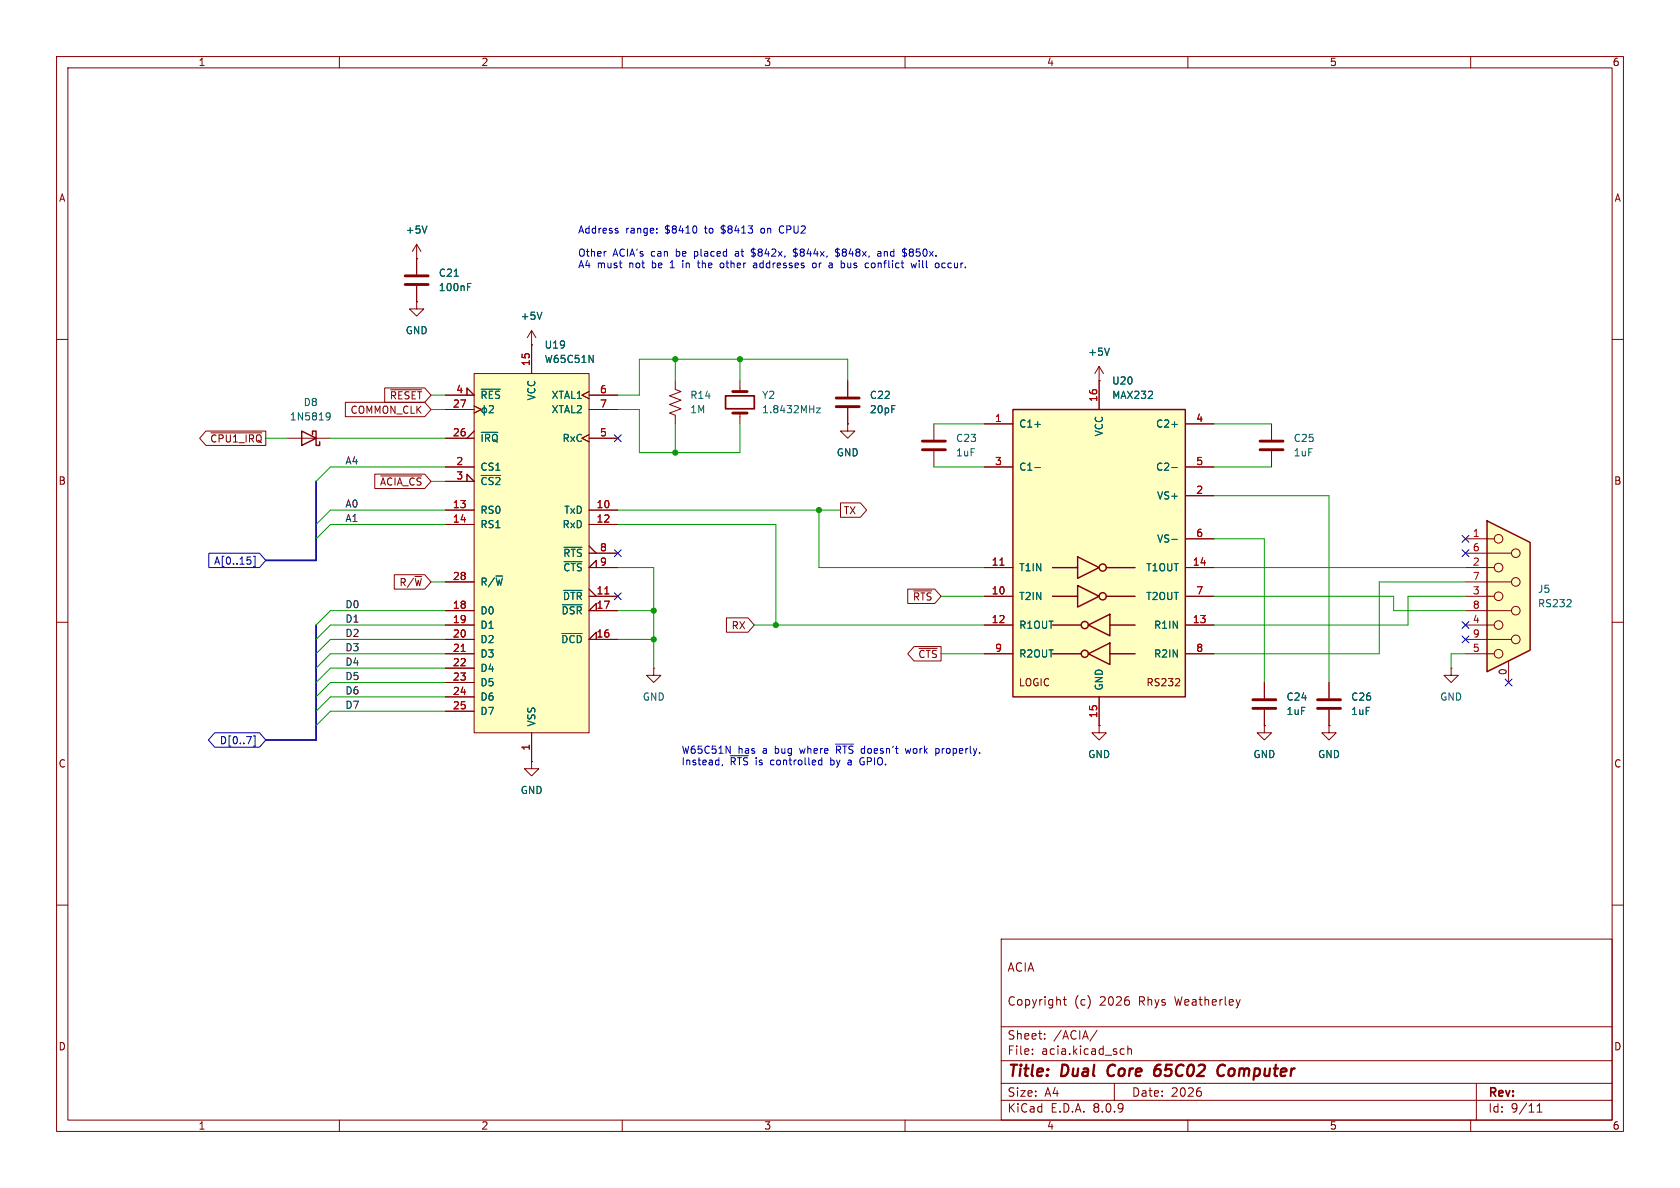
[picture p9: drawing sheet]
<svg xmlns="http://www.w3.org/2000/svg" width="297mm" height="210mm" viewBox="0 0 297 210" stroke-linecap="round" stroke-linejoin="round" font-family="sans-serif">
<g fill="none" stroke="#840000" stroke-width=".18">
<path d="M10 10h277v190h-277zM12 12h273v186h-273zM60 10v2M110 10v2M160 10v2M210 10v2M260 10v2M73.7 45.7h.1M73.7 53.3v1.3h1.2l-1.2 1.3-1.3-1.3h1.3M73.7 53.3h.1M73.7 43.2v5.3M73.7 50.5v2.8"/>
<path d="M73.7 43.2l-.8 1.3M73.7 43.2l.7 1.3M94 58.4l-.8 1.3M94 58.4v2.6M94 58.4l.7 1.3M10 60h2M50.8 77.5h7.6M94 61h.1M149.9 74.9v1.3h1.2l-1.2 1.3-1.3-1.3h1.3M149.9 74.9h.1M165.1 74.9v2.8M165.1 79.8v2.8"/>
<path d="M285 60h2M10 110h2M256.5 118.1v1.3h1.3l-1.3 1.3-1.2-1.3h1.2M256.5 118.1h.1M285 110h2M94 134.6v1.3h1.2l-1.2 1.3-1.3-1.3h1.3M94 134.6h.1M194.3 128.3v1.2h1.3l-1.3 1.3-1.3-1.3h1.3M194.3 128.3h.1M223.5 128.3v1.2h1.3l-1.3 1.3-1.3-1.3h1.3M223.5 128.3h.1M234.9 128.3v1.2h1.3l-1.3 1.3-1.2-1.3h1.2"/>
<path d="M234.9 128.3h.1M234.9 120.7v2.7M234.9 125.5v2.8M10 160h2M177 166h108v32h-108zM188 176.7h.5M188.2 176.2v1.3l.3 .2M285 160h2M60 198v2M110 198v2M160 198v2M177 194.5h108"/>
<path d="M177 191.5h108M177 187.5h108M177 181.5h108M182.5 186.3v.1M182.5 185.5v.1M184.7 183.6v.1M184.7 182.8v.1M194 182.1l-1.3 2M197 191.5v3M198.3 185.4l.4 .1M198.7 186.3l-.4 .1M199.4 185.5l.2-.1 .4 .1v.9"/>
<path d="M199.4 184.9v1.5M210 198v2M212.2 192.9l.2 .3-.2 .5M260 198v2M261 191.5v6.5M271.7 196.6h.9M271.7 195.5l.5-.4v1.5"/>
</g>
<path d="M196.1 188.5a1.27 1.27 0 0 0 0 1.6M205.1 189.1a.66 .66 0 0 0-1 .3M205.2 188.2a.91 .91 0 0 0-1.1 .9l-.1 .7 .2 .3a.66 .66 0 0 0 .8-.1M216.6 188.4a.88 .88 0 0 0-1 0 .88 .88 0 0 0-.4 1 .69 .69 0 0 0 .3 .7 .69 .69 0 0 0 .9-.1" fill="none" stroke="#840000" stroke-width=".4"/>
<path d="M71.6 50.3h4.1M71.6 48.8h4.1M163.1 79.5h4M163.1 78h4M232.9 125.2h4.1M232.9 123.7h4.1" fill="none" stroke="#840000" stroke-width=".51"/>
<path d="M75.5 39.9l-.4 1.3M80.3 48.8h.7M82.7 50.7h.4M82.7 50.1h.6M95.8 55.2l-.4 1.3M57.8 73h.3l.2 .1a.84 .84 0 0 1-.3 1.1h-.2M58.4 73.5l-.3 .3-.3-.1" fill="none" stroke="#006464" stroke-width=".18"/>
<path d="M53.3 76.2l2.6 1.3-2.6 1.2zM55.2 76.8v-.6h.7v2.5h.6v-.6" fill="none" stroke="#840000" stroke-width=".25"/>
<path d="M179.1 72.4h30.4v50.8h-30.4z" fill="#ffffc2"/>
<g fill="none" stroke="#840000" stroke-width=".25">
<path d="M179.1 72.4h30.4v50.8h-30.4zM190.5 98.4l3.8 1.9-3.8 1.9zM186.1 105.4h4.4M186.1 100.3h4.4M186.1 115.6h5M186.1 110.5h5M190.5 103.5l3.8 1.9-3.8 1.9zM192.4 115.6l3.8-1.9v3.8zM192.4 110.5l3.8-1.9v3.8zM195.6 105.4h5.1M195.6 100.3h5.1M196.2 115.6h4.5"/>
<path d="M196.2 110.5h4.5"/>
<circle cx="191.8" cy="110.5" r=".63"/>
<circle cx="191.8" cy="115.6" r=".63"/>
<circle cx="194.9" cy="105.4" r=".63"/>
<circle cx="194.9" cy="100.3" r=".63"/>
</g>
<g fill="none" stroke="#840000" stroke-width=".18">
<path d="M174 74.9h5.1M194.3 67.3h.1M194.3 64.8v7.6M194.3 64.8l-.8 1.2M194.3 64.8l.8 1.2M209.5 74.9h5.1M174 82.6h5.1M209.5 87.6h5.1M209.5 82.6h5.1M209.5 95.3h5.1M174 105.4h5.1M174 100.3h5.1"/>
<path d="M174 110.5h5.1M174 115.6h5.1M209.5 105.4h5.1M209.5 100.3h5.1M209.5 110.5h5.1M209.5 115.6h5.1M194.3 123.2v5.1M207.8 121.2h.8M208.5 120.1v.4"/>
</g>
<path d="M183 75h.9M196.1 61.5l-.4 1.3M207.2 75h.9M183 82.6h.9M207.2 82.6h.9M207.2 95.3h.9" fill="none" stroke="#006464" stroke-width=".18"/>
<path d="M176.8 99.9h.7" fill="none" stroke="#a90000" stroke-width=".18"/>
<path d="M83.8 66h20.3v63.5h-20.3z" fill="#ffffc2"/>
<g fill="none" stroke="#840000" stroke-width=".18">
<path d="M78.7 69.9h5.1l-1.3-1.3v1.3M78.7 77.5h5.1M78.7 72.4h5.1M83.8 66h20.3v63.5h-20.3zM83.8 71.8l1.3 .6-1.3 .6M83.8 76.2l-1.3 1.3M94 61v5M104.1 76.8l-1.2 .7 1.2 .6M104.1 69.2l-1.2 .7 1.2 .6M104.1 77.5h5.1M104.1 72.4h5.1M104.1 69.9h5.1"/>
<path d="M119.4 67.3v1.5l1 .4-2 .8 2 .7-2 .8 2 .8-2 .7 1 .4v1.5M130.8 67.3v1.9M130.8 73v1.9M149.9 67.3v2.8M149.9 72.1v2.8M224.8 74.9v2.8M224.8 79.8v2.8M78.7 85.1h5.1l-1.3-1.3v1.3M78.7 90.2h5.1M78.7 92.7h5.1M78.7 82.6h5.1M104.1 90.2h5.1"/>
<path d="M104.1 92.7h5.1M104.1 97.8h5.1M104.1 96.5l1.3 1.3M78.7 113h5.1M78.7 108h5.1M78.7 110.5h5.1M78.7 115.6h5.1M78.7 118.1h5.1M78.7 102.9h5.1M104.1 105.4h5.1M104.1 104.1l1.3 1.3M105.4 113v-1.2l-1.3 1.2h5.1"/>
<path d="M105.4 108v-1.3l-1.3 1.3h5.1M105.4 100.3v-1.2l-1.3 1.2h5.1M78.7 120.7h5.1M78.7 123.2h5.1M78.7 125.7h5.1M94 129.5v5.1M223.5 120.7v2.7M223.5 125.5v2.8"/>
</g>
<g fill="none" stroke="#006464" stroke-width=".18">
<path d="M85.1 76.4h2.9M85.1 68.8h3.3M85.6 71.7v1.7M86.5 71.8l.5-.1 .2 .4-.8 .9h.8M104.1 62.8l.8 1.3v-1.3M144.3 72.1h.7l-.7 .9h.7M85.1 84h3.4M99.7 96.7h3.2M99.7 99.3h3.2M99.3 112h3.6M99.4 106.9h3.5M99.6 104.4h3.3"/>
<circle cx="85.6" cy="72.5" r=".44"/>
</g>
<path d="M81.5 115.2h.7M106.9 105h.7" fill="none" stroke="#a90000" stroke-width=".18"/>
<path d="M129.5 73h2.6M129.5 69.2h2.6M147.8 71.9h4.1M147.8 70.4h4.1M222.8 79.5h4M222.8 78h4M221.5 125.2h4.1M221.5 123.7h4.1" fill="none" stroke="#840000" stroke-width=".51"/>
<path d="M128.3 70h5v2.3h-5z" fill="none" stroke="#840000" stroke-width=".3"/>
<path d="M262.9 92.1l7.6 3.8v19l-7.6 3.8z" fill="#ffffc2"/>
<g fill="none" stroke="#840000" stroke-width=".18">
<path d="M73.7 53.3h.1M73.7 45.7h.1M73.7 45.7v2.8M73.7 50.5v2.8M36.4 76.2h10.6v2.5h-10.6l-1.1-1.2zM37.3 76.5h9M61.1 71.1h14l1.1 1.3-1.1 1.3h-14zM68 68.6h7.1l1.1 1.3-1.1 1.2h-7.1zM69.1 68.9h5.4M78.7 69.9h5.1l-1.3-1.3v1.3M78.7 77.5h5.1M78.7 72.4h5.1"/>
<path d="M83.8 71.8l1.3 .6-1.3 .6M83.8 76.2l-1.3 1.3M94 61h.1M94 61v5M104.1 76.8l-1.2 .7 1.2 .6M104.1 69.2l-1.2 .7 1.2 .6M104.1 77.5h5.1M104.1 72.4h5.1M104.1 69.9h5.1M149.9 74.9h.1M149.9 67.3v2.8M149.9 72.1v2.8"/>
<path d="M174 74.9h5.1M194.3 67.3h.1M194.3 67.3v5.1M209.5 74.9h5.1M66.3 83.8h8.8l1.1 1.3-1.1 1.3h-8.8zM67.3 84.1h7.2M78.7 85.1h5.1l-1.3-1.3v1.3M78.7 90.2h5.1M78.7 92.7h5.1M78.7 82.6h5.1M104.1 97.8h5.1M104.1 90.2h5.1"/>
<path d="M104.1 92.7h5.1M104.1 96.5l1.3 1.3M148.6 88.9h3.5l1.1 1.3-1.1 1.2h-3.5zM174 82.6h5.1M209.5 95.3h5.1M209.5 82.6h5.1M209.5 87.6h5.1M259.1 97.8h8.1M259.1 95.3h5.1M69.7 101.6h5.4l1.1 1.3-1.1 1.2h-5.4zM78.7 115.6h5.1M78.7 113h5.1"/>
<path d="M78.7 110.5h5.1M78.7 108h5.1M78.7 102.9h5.1M78.7 118.1h5.1M104.1 105.4h5.1M104.1 104.1l1.3 1.3M105.4 113v-1.2l-1.3 1.2h5.1M105.4 108v-1.3l-1.3 1.3h5.1M105.4 100.3v-1.2l-1.3 1.2h5.1M115.6 118.1v1.3h1.2l-1.2 1.3-1.3-1.3h1.3M115.6 118.1h.1M128.4 109.2h3.8l1.1 1.3-1.1 1.3h-3.8z"/>
<path d="M160.5 104.1h4.8l1.1 1.3-1.1 1.3h-4.8zM161.5 104.5h3.2M161.6 114.3h4.8v2.5h-4.8l-1.1-1.2zM162.5 114.6h3.2M174 115.6h5.1M174 110.5h5.1M174 105.4h5.1M174 100.3h5.1M209.5 115.6h5.1M209.5 110.5h5.1M209.5 105.4h5.1M209.5 100.3h5.1"/>
<path d="M259.1 115.6h5.1M259.1 113h8.1M259.1 110.5h5.1M259.1 108h8.1M259.1 105.4h5.1M259.1 102.9h8.1M259.1 100.3h5.1M266.7 116.8v3.9M78.7 120.7h5.1M78.7 123.2h5.1M78.7 125.7h5.1M94 134.6h.1"/>
<path d="M94 129.5v5.1M194.3 128.3h.1M194.3 123.2v5.1M223.5 128.3h.1M223.5 120.7v2.7M223.5 125.5v2.8M234.9 128.3h.1M234.9 120.7v2.7M234.9 125.5v2.8"/>
<circle cx="264.9" cy="95.2" r=".76"/>
<circle cx="268" cy="97.8" r=".76"/>
<circle cx="264.9" cy="110.5" r=".76"/>
<circle cx="264.9" cy="100.3" r=".76"/>
<circle cx="264.9" cy="115.6" r=".76"/>
<circle cx="264.9" cy="105.4" r=".76"/>
<circle cx="268" cy="107.9" r=".76"/>
<circle cx="268" cy="102.9" r=".76"/>
<circle cx="268" cy="113" r=".76"/>
</g>
<path d="M262.9 92.1l7.6 3.8v19l-7.6 3.8z" fill="none" stroke="#840000" stroke-width=".25"/>
<g fill="none" stroke="#006464" stroke-width=".18">
<path d="M75.5 39.9l-.4 1.3M80.3 48.8h.7M82.7 50.7h.4M82.7 50.1h.6M95.8 55.2l-.4 1.3M85.1 76.4h2.9M85.1 68.8h3.3M85.6 71.7v1.7M86.5 71.8l.5-.1 .2 .4-.8 .9h.8M104.1 62.8l.8 1.3v-1.3M183 75h.9M196.1 61.5l-.4 1.3"/>
<path d="M207.2 75h.9M85.1 84h3.4M99.7 96.7h3.2M99.7 99.3h3.2M183 82.6h.9M207.2 82.6h.9M207.2 95.3h.9M99.3 112h3.6M99.4 106.9h3.5M99.6 104.4h3.3M277 107.3h.8M277.7 106.1v.4"/>
<circle cx="85.6" cy="72.5" r=".44"/>
</g>
<g fill="none" stroke="#000084" stroke-width=".18">
<path d="M108.6 76.9l1.2 1.2M109.8 76.9l-1.2 1.2M36.9 97.8h9l1.1 1.3-1.1 1.2h-9zM44.3 99.1v.5M44.8 98.3h.3v1.9h-.3M108.6 97.2l1.2 1.2M109.8 97.2l-1.2 1.2M258.5 94.6l1.2 1.3M258.5 97.2l1.2 1.2M259.7 94.6l-1.2 1.3M259.7 97.2l-1.2 1.2M108.6 104.8l1.2 1.2"/>
<path d="M109.8 104.8l-1.2 1.2M258.5 109.9l1.2 1.2M258.5 112.4l1.2 1.2M259.7 109.9l-1.2 1.2M259.7 112.4l-1.2 1.2M38 129.5h7.9l1.1 1.3-1.1 1.3h-7.9l-1.2-1.3zM44.8 130.1h.3v1.8h-.3M266.1 120l1.2 1.3M267.3 120l-1.2 1.3"/>
</g>
<g fill="none" stroke="#0000c2" stroke-width=".18">
<path d="M138.2 39.9a.68 .68 0 0 0-.4 .7 .68 .68 0 0 0 .4 .6M107 44.4h.2M109.1 40.8l.2 .2-.2 .2M109.1 40.4h.1M116.1 41.1v.1M116.1 40.4v.1M118.5 47.3h.7M118.6 46.4h-.1M120.7 46.5v.8M123.1 40.2v.8M123.4 46.1v1.1l.3 .1M127.4 46.6l-.1 .1 .1 .5 .1 .1h.3"/>
<path d="M130.1 44.4l-.1 .1M130.1 44.8l-.1 .2 .1 .3M132.8 45.2l.5 .1M133.2 46.6h.5l.1 .7M133.4 44h-.3l-.3 .3 .1 .3 .4 .1M133.8 46.8l-.4 .1-.2 .1 .2 .3h.4M134.6 40.4l-.1 .2 .1 .5M140.2 45.2h.7M140.6 43.8v1.7M140.8 44l-.4 .1-.2 .3 .2 .2 .5 .1M143.7 46.6l.2-.1 .3 .1 .1 .5-.1 .2h-.3l-.2-.1zM148 43.8v1.7"/>
<path d="M148.4 45.1l-.2 .2-.5-.1M148.4 44.1l-.5-.1-.2 .3 .1 .3 .5 .1 .1 .2M149.9 46.5v.7l.1 .1M154.6 46.6l-.3-.1-.3 .2 .1 .5 .2 .1h.3M155.2 44.5h.5v.8M155.7 44.7l-.4 .1-.2 .2 .2 .3 .4-.1M159.8 44l.5 .1M160 44.7l.3 .2-.3 .4M161.1 46.5l.2 .8 .2-.6 .3 .6 .2-.8M162.5 46.5v.8M167.1 46.6l-.4-.1-.2 .2 .1 .6h.5M127.8 135.1l-.2 .3"/>
<path d="M128.4 131.9l.7 1.3v-1.3M129.1 133.6h3.2M145.3 133.9v1.3M145.3 134.4h-.4l-.2 .2 .1 .5h.5M147.7 131.5h3.2M147.9 132.6h.5M148.4 131.9h-.5v1.3M150.1 134.4h-.2M150.1 134.7l-.2 .2 .2 .3M152.1 134.9l.3 .3M160 132.3l.3 .9 .2-.6 .3 .6M165.4 132.4l.4-.1 .2 .3-.1 .5h-.5"/>
</g>
<path d="M55.9 85.1v14h-8.9M55.9 110.5v20.3h-8.9" fill="none" stroke="#000084" stroke-width=".3"/>
<g fill="none" stroke="#009600" stroke-width=".18">
<path d="M47 77.5h3.8M58.4 77.5h20.3M76.2 72.4h2.5M76.2 69.9h2.5M109.2 72.4h3.8v7.6h17.8v-5.1M119.4 63.5v3.8M119.4 74.9v5.1M130.8 63.5v3.8M149.9 67.3v-3.8h-36.9v6.4h-3.8M165.1 74.9h8.9M214.6 74.9h10.2M76.2 85.1h2.5"/>
<path d="M78.7 82.6h-20.3l-2.5 2.5M78.7 90.2h-20.3l-2.5 2.5M78.7 92.7h-20.3l-2.5 2.6M109.2 90.2h39.4M109.2 92.7h28v17.8M144.8 90.2v10.1h29.2M165.1 82.6h8.9M214.6 87.6h20.3v33.1M214.6 95.3h8.9v25.4M214.6 82.6h10.2M76.2 102.9h2.5M78.7 115.6h-20.3l-2.5 2.5"/>
<path d="M78.7 108h-20.3l-2.5 2.5M78.7 110.5h-20.3l-2.5 2.5M78.7 113h-20.3l-2.5 2.6M78.7 118.1h-20.3l-2.5 2.6M109.2 108h6.4M109.2 100.3h6.4v17.8M109.2 113h6.4M133.3 110.5h40.7M166.4 115.6h7.6M166.4 105.4h7.6M214.6 105.4h31.8v2.6h12.7M214.6 100.3h44.5"/>
<path d="M259.1 102.9h-15.3v12.7h-29.2M259.1 115.6h-2.6v2.5M259.1 105.4h-10.2v5.1h-34.3M78.7 120.7h-20.3l-2.5 2.5M78.7 125.7h-20.3l-2.5 2.6M78.7 123.2h-20.3l-2.5 2.5"/>
</g>
<path d="M176.8 99.9h.7M81.5 115.2h.7M106.9 105h.7" fill="none" stroke="#a90000" stroke-width=".18"/>
<g fill="#009600" stroke="#009600" stroke-width=".18">
<circle cx="115.6" cy="113" r=".46"/>
<circle cx="137.2" cy="110.5" r=".46"/>
<circle cx="130.8" cy="63.5" r=".46"/>
<circle cx="144.8" cy="90.2" r=".46"/>
<circle cx="115.6" cy="108" r=".46"/>
<circle cx="119.4" cy="80" r=".46"/>
<circle cx="119.4" cy="63.5" r=".46"/>
</g>
<g font-size="2.8" fill="#840000">
<text x="178" y="190.9">Title:</text>
<text x="187.7" y="190.9">Dual</text>
<text x="196.6" y="190.9">Core</text>
<text x="205.7" y="190.9">65C02</text>
<text x="217.7" y="190.9">Computer</text>
</g>
<g font-size="2.1" fill="#840000">
<text x="178" y="172">ACIA</text>
<text x="178" y="178">Copyright</text>
<text x="189.9" y="178">(c)</text>
<text x="194.5" y="178">2026</text>
<text x="201.5" y="178">Rhys</text>
<text x="208" y="178">Weatherley</text>
<text x="178" y="184">Sheet:</text>
<text x="186.2" y="184">/ACIA/</text>
<text x="178" y="186.7">File:</text>
<text x="184.1" y="186.7">acia.kicad_sch</text>
<text x="178" y="196.9">KiCad</text>
<text x="178" y="194.1">Size:</text>
<text x="184.7" y="194.1">A4</text>
<text x="185.7" y="196.9">E.D.A.</text>
<text x="193.3" y="196.9">8.0.9</text>
<text x="200" y="194.1">Date:</text>
<text x="207" y="194.1">2026</text>
<text x="263" y="194.3">Rev:</text>
<text x="263" y="196.9">Id:</text>
<text x="267.1" y="196.9">9/11</text>
</g>
<g font-size="1.8" fill="#840000">
<text x="35" y="11.9">1</text>
<text x="85" y="11.9">2</text>
<text x="135" y="11.9">3</text>
<text x="185" y="11.9">4</text>
<text x="235" y="11.9">5</text>
<text x="285" y="11.9">6</text>
<text x="10.3" y="35.9">A</text>
<text x="285.3" y="35.9">A</text>
<text x="68.8" y="70.8">~{RESET}</text>
<text x="61.9" y="73.3">COMMON_CLK</text>
<text x="37.1" y="78.4">~{CPU1_IRQ}</text>
<text x="10.3" y="85.9">B</text>
<text x="67.1" y="86">~{ACIA_CS}</text>
<text x="285.3" y="85.9">B</text>
<text x="149.1" y="91.1">TX</text>
<text x="70.5" y="103.8">R/~{W}</text>
<text x="161.3" y="106.4">~{RTS}</text>
<text x="129.2" y="111.4">RX</text>
<text x="162.2" y="116.5">~{CTS}</text>
<text x="180" y="121.5">LOGIC</text>
<text x="202.6" y="121.5">RS232</text>
<text x="10.3" y="135.9">C</text>
<text x="285.3" y="135.9">C</text>
<text x="10.3" y="185.9">D</text>
<text x="285.3" y="185.9">D</text>
<text x="35" y="199.9">1</text>
<text x="85" y="199.9">2</text>
<text x="135" y="199.9">3</text>
<text x="185" y="199.9">4</text>
<text x="235" y="199.9">5</text>
<text x="285" y="199.9">6</text>
</g>
<g font-size="1.8" fill="#006464">
<text x="71.6" y="41.5">+5V</text>
<text x="77.5" y="51.7">100nF</text>
<text x="77.5" y="49.1">C21</text>
<text x="71.6" y="59.3">GND</text>
<text x="91.9" y="56.7">+5V</text>
<text x="96.2" y="64.4">W65C51N</text>
<text x="96.2" y="61.8">U19</text>
<text x="192.3" y="63.1">+5V</text>
<text x="53.6" y="72">D8</text>
<text x="84.8" y="70.7">~{RES}</text>
<text x="94.8" y="70.9" transform="rotate(-90 94.8 70.9)">VCC</text>
<text x="97.4" y="70.7">XTAL1</text>
<text x="121.9" y="70.7">R14</text>
<text x="134.6" y="70.7">Y2</text>
<text x="153.7" y="70.7">C22</text>
<text x="196.5" y="68.2">U20</text>
<text x="196.5" y="70.7">MAX232</text>
<text x="51.1" y="74.5">1N5819</text>
<text x="97.4" y="73.3">XTAL2</text>
<text x="121.9" y="73.3">1M</text>
<text x="134.6" y="73.3">1.8432MHz</text>
<text x="153.7" y="73.3">20pF</text>
<text x="180.1" y="75.8">C1+</text>
<text x="195.2" y="77.2" transform="rotate(-90 195.2 77.2)">VCC</text>
<text x="204.3" y="75.8">C2+</text>
<text x="84.8" y="83.4">CS1</text>
<text x="84.8" y="78.3">~{IRQ}</text>
<text x="99.4" y="78.3">RxC</text>
<text x="147.8" y="80.9">GND</text>
<text x="168.9" y="80.9">1uF</text>
<text x="168.9" y="78.3">C23</text>
<text x="180.1" y="83.4">C1-</text>
<text x="204.3" y="83.4">C2-</text>
<text x="228.6" y="80.9">1uF</text>
<text x="228.6" y="78.3">C25</text>
<text x="84.8" y="86">~{CS2}</text>
<text x="204.5" y="88.5">VS+</text>
<text x="84.8" y="91">RS0</text>
<text x="84.8" y="93.6">RS1</text>
<text x="99.4" y="93.6">RxD</text>
<text x="99.7" y="91">TxD</text>
<text x="99.5" y="98.7">~{RTS}</text>
<text x="99.5" y="101.2">~{CTS}</text>
<text x="180.1" y="101.2">T1IN</text>
<text x="202.5" y="101.2">T1OUT</text>
<text x="204.5" y="96.1">VS-</text>
<text x="84.8" y="103.7">R/~{W}</text>
<text x="99.4" y="106.3">~{DTR}</text>
<text x="180.1" y="106.3">T2IN</text>
<text x="202.5" y="106.3">T2OUT</text>
<text x="271.8" y="105">J5</text>
<text x="271.8" y="107.5">RS232</text>
<text x="84.8" y="108.8">D0</text>
<text x="84.8" y="111.4">D1</text>
<text x="84.8" y="113.9">D2</text>
<text x="99.1" y="113.9">~{DCD}</text>
<text x="99.2" y="108.8">~{DSR}</text>
<text x="180.1" y="111.4">R1OUT</text>
<text x="203.9" y="111.4">R1IN</text>
<text x="84.8" y="116.4">D3</text>
<text x="84.8" y="119">D4</text>
<text x="180.1" y="116.4">R2OUT</text>
<text x="203.9" y="116.4">R2IN</text>
<text x="84.8" y="121.5">D5</text>
<text x="84.8" y="124.1">D6</text>
<text x="113.5" y="124.1">GND</text>
<text x="195.2" y="122.2" transform="rotate(-90 195.2 122.2)">GND</text>
<text x="227.3" y="124.1">C24</text>
<text x="238.8" y="124.1">C26</text>
<text x="254.5" y="124.1">GND</text>
<text x="84.8" y="126.6">D7</text>
<text x="94.8" y="128.5" transform="rotate(-90 94.8 128.5)">VSS</text>
<text x="227.3" y="126.6">1uF</text>
<text x="238.8" y="126.6">1uF</text>
<text x="192.3" y="134.2">GND</text>
<text x="221.5" y="134.2">GND</text>
<text x="232.9" y="134.2">GND</text>
<text x="91.9" y="140.6">GND</text>
</g>
<g font-size="1.8" fill="#0000c2">
<text x="102.1" y="41.5">Address</text>
<text x="110.6" y="41.5">range:</text>
<text x="117.7" y="41.5">$8410</text>
<text x="124.9" y="41.5">to</text>
<text x="128" y="41.5">$8413</text>
<text x="135.2" y="41.5">on</text>
<text x="138.6" y="41.5">CPU2</text>
<text x="102.1" y="45.6">Other</text>
<text x="102.1" y="47.6">A4</text>
<text x="105.6" y="47.6">must</text>
<text x="108.4" y="45.6">ACIA's</text>
<text x="111.3" y="47.6">not</text>
<text x="115.2" y="45.6">can</text>
<text x="115.5" y="47.6">be</text>
<text x="118.9" y="47.6">1</text>
<text x="119.8" y="45.6">be</text>
<text x="121.3" y="47.6">in</text>
<text x="123.2" y="45.6">placed</text>
<text x="124.3" y="47.6">the</text>
<text x="128.4" y="47.6">other</text>
<text x="130.6" y="45.6">at</text>
<text x="133.7" y="45.6">$842x,</text>
<text x="134.5" y="47.6">addresses</text>
<text x="141.3" y="45.6">$844x,</text>
<text x="145.1" y="47.6">or</text>
<text x="148.2" y="47.6">a</text>
<text x="149" y="45.6">$848x,</text>
<text x="150.5" y="47.6">bus</text>
<text x="155" y="47.6">conflict</text>
<text x="156.6" y="45.6">and</text>
<text x="161.2" y="45.6">$850x.</text>
<text x="163.4" y="47.6">will</text>
<text x="167.8" y="47.6">occur.</text>
<text x="120.4" y="133.4">W65C51N</text>
<text x="120.4" y="135.5">Instead,</text>
<text x="129.1" y="135.5">~{RTS}</text>
<text x="130.5" y="133.4">has</text>
<text x="133.7" y="135.5">is</text>
<text x="135" y="133.4">a</text>
<text x="136.5" y="135.5">controlled</text>
<text x="137.3" y="133.4">bug</text>
<text x="141.9" y="133.4">where</text>
<text x="147.3" y="135.5">by</text>
<text x="148.5" y="133.4">~{RTS}</text>
<text x="150.6" y="135.5">a</text>
<text x="152.9" y="135.5">GPIO.</text>
<text x="153.1" y="133.4">doesn't</text>
<text x="161.2" y="133.4">work</text>
<text x="166.7" y="133.4">properly.</text>
</g>
<g font-size="1.8" fill="#a90000">
<text x="93.7" y="64.8" transform="rotate(-90 93.7 64.8)">15</text>
<text x="80.6" y="69.6">4</text>
<text x="106" y="69.6">6</text>
<text x="194.1" y="71.2" transform="rotate(-90 194.1 71.2)">16</text>
<text x="80" y="77.2">26</text>
<text x="80" y="72.1">27</text>
<text x="106" y="77.2">5</text>
<text x="106" y="72.1">7</text>
<text x="175.8" y="74.7">1</text>
<text x="211.4" y="74.7">4</text>
<text x="80.6" y="82.3">2</text>
<text x="175.8" y="82.3">3</text>
<text x="211.4" y="82.3">5</text>
<text x="80" y="89.9">13</text>
<text x="80.6" y="84.8">3</text>
<text x="105.4" y="89.9">10</text>
<text x="211.4" y="87.4">2</text>
<text x="80" y="92.5">14</text>
<text x="105.4" y="92.5">12</text>
<text x="211.4" y="95">6</text>
<text x="260.3" y="95">1</text>
<text x="106" y="97.5">8</text>
<text x="106" y="100.1">9</text>
<text x="175.2" y="100.1">11</text>
<text x="210.8" y="100.1">14</text>
<text x="260.3" y="100.1">2</text>
<text x="260.3" y="97.5">6</text>
<text x="80" y="107.7">18</text>
<text x="80" y="102.6">28</text>
<text x="105.4" y="105.2">11</text>
<text x="105.4" y="107.7">17</text>
<text x="175.2" y="105.2">10</text>
<text x="211.4" y="105.2">7</text>
<text x="260.3" y="105.2">3</text>
<text x="260.3" y="102.6">7</text>
<text x="260.3" y="107.7">8</text>
<text x="80" y="110.2">19</text>
<text x="80" y="112.8">20</text>
<text x="105.4" y="112.8">16</text>
<text x="175.2" y="110.2">12</text>
<text x="210.8" y="110.2">13</text>
<text x="260.3" y="110.2">4</text>
<text x="260.3" y="112.8">9</text>
<text x="80" y="115.3">21</text>
<text x="80" y="117.9">22</text>
<text x="175.8" y="115.3">9</text>
<text x="211.4" y="115.3">8</text>
<text x="260.3" y="115.3">5</text>
<text x="266.4" y="119.5" transform="rotate(-90 266.4 119.5)">0</text>
<text x="80" y="120.4">23</text>
<text x="80" y="122.9">24</text>
<text x="80" y="125.5">25</text>
<text x="194.1" y="127" transform="rotate(-90 194.1 127)">15</text>
<text x="93.7" y="132.8" transform="rotate(-90 93.7 132.8)">1</text>
</g>
<g font-size="1.8" fill="#0f0f0f">
<text x="61" y="82.2">A4</text>
<text x="61" y="89.8">A0</text>
<text x="61" y="92.4">A1</text>
<text x="61" y="107.6">D0</text>
<text x="61" y="112.7">D2</text>
<text x="61" y="110.1">D1</text>
<text x="61" y="117.8">D4</text>
<text x="61" y="115.2">D3</text>
<text x="61" y="120.3">D5</text>
<text x="61" y="125.4">D7</text>
<text x="61" y="122.8">D6</text>
</g>
<g font-size="1.8" fill="#000084">
<text x="37.7" y="100">A[0..15]</text>
<text x="38.8" y="131.8">D[0..7]</text>
</g>
</svg>
